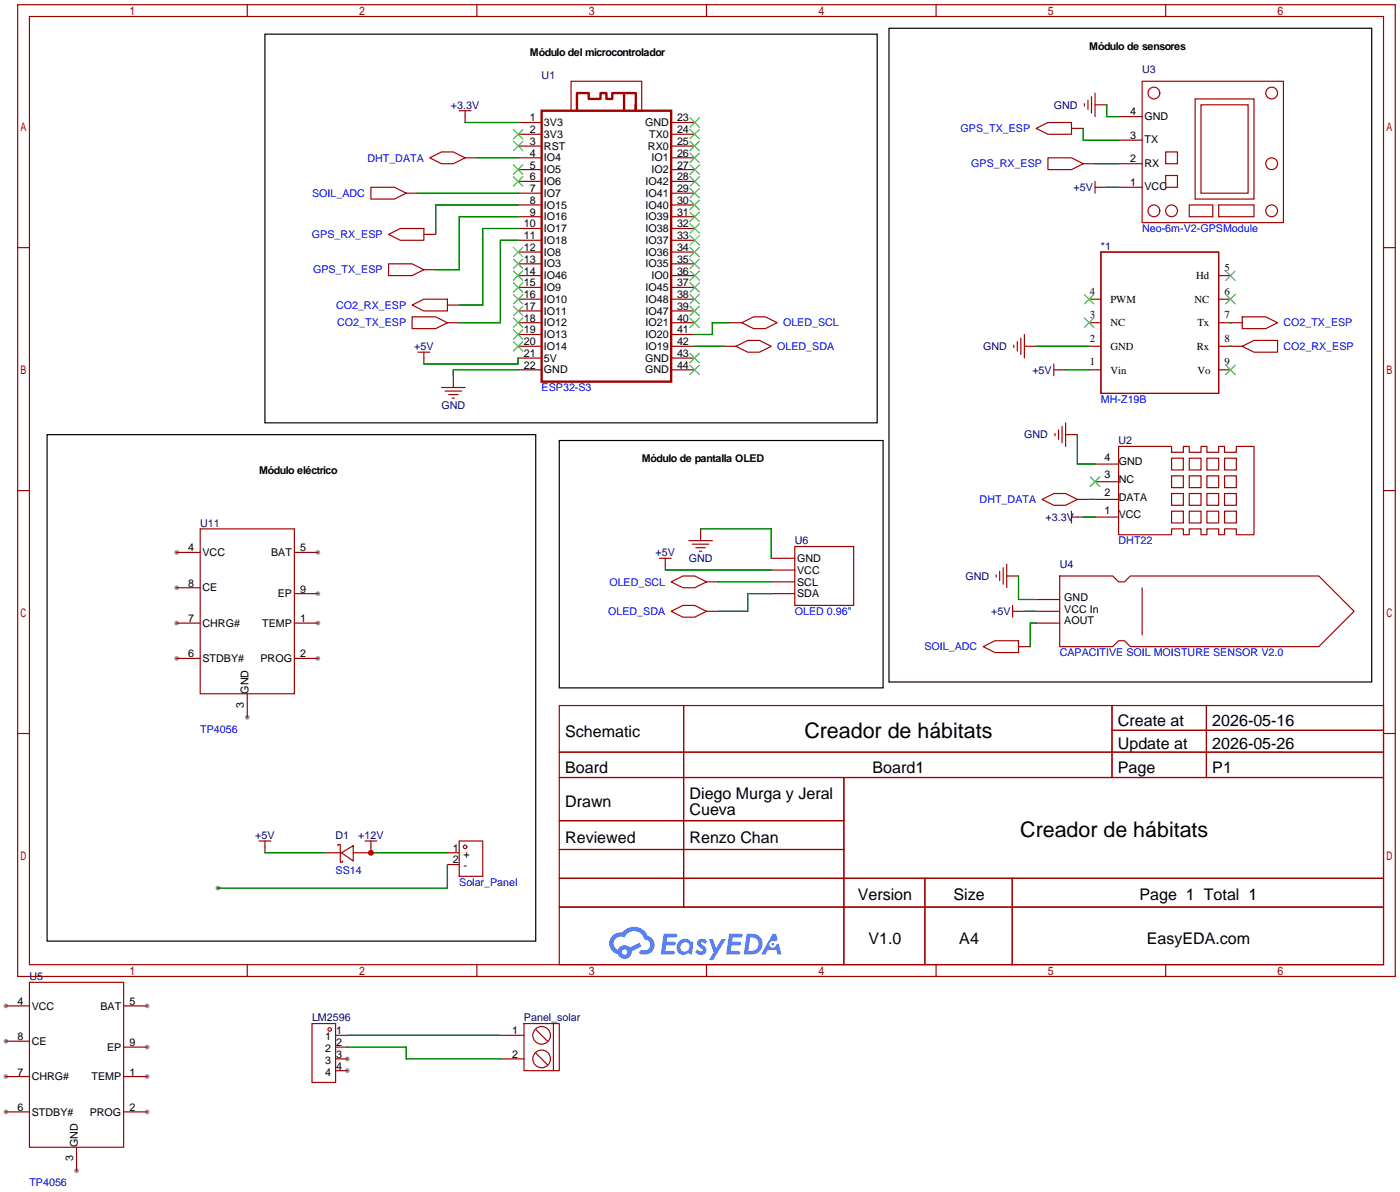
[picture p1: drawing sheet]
<svg xmlns="http://www.w3.org/2000/svg" width="302mm" height="257mm" viewBox="0 0 302 257" stroke-linecap="round" stroke-linejoin="round" font-family="sans-serif">
<g fill="#999">
<circle cx="74.9" cy="228.3" r=".51"/>
<circle cx="74.9" cy="230.9" r=".51"/>
<circle cx="31.7" cy="216.9" r=".51"/>
<circle cx="31.7" cy="232.2" r=".51"/>
<circle cx="31.7" cy="239.8" r=".51"/>
<circle cx="16.5" cy="252.5" r=".51"/>
<circle cx="1.3" cy="216.9" r=".51"/>
<circle cx="1.3" cy="224.5" r=".51"/>
<circle cx="1.3" cy="232.2" r=".51"/>
<circle cx="1.3" cy="239.8" r=".51"/>
<circle cx="31.7" cy="225.8" r=".51"/>
<circle cx="68.6" cy="119.1" r=".51"/>
<circle cx="68.6" cy="134.4" r=".51"/>
<circle cx="68.6" cy="142" r=".51"/>
<circle cx="53.3" cy="154.7" r=".51"/>
<circle cx="38.1" cy="119.1" r=".51"/>
<circle cx="38.1" cy="126.7" r=".51"/>
<circle cx="38.1" cy="134.4" r=".51"/>
<circle cx="38.1" cy="142" r=".51"/>
<circle cx="68.6" cy="128" r=".51"/>
<circle cx="47" cy="191.5" r=".51"/>
</g>
<g fill="none" stroke="#a10000" stroke-width=".25">
<path d="M3.8 1h297.2v209.6h-297.2zM6.3 3.6h292.1v204.4h-292.1zM53.3 1v2.6M102.9 1v2.6M152.4 1v2.6M201.9 1v2.6M251.5 1v2.6M3.8 53.4h2.5M298.4 53.4h2.6M3.8 105.8h2.5M298.4 105.8h2.6M3.8 158.2h2.5"/>
<path d="M120.6 152.1h177.8v55.9h-177.8zM147.5 152.1v43.5M239.9 152.1v15.6M239.9 157.5h58.5M260.3 152.1v15.6M298.4 158.2h2.6M120.6 162.2h177.8M120.6 167.7h177.8M120.6 177h61.4M182 167.7v40.3M120.6 189.4h177.8M120.6 183.2h61.4"/>
<path d="M120.6 195.6h177.8M199.5 189.4v18.6M218.4 189.4v18.6M53.3 208v2.6M102.9 208v2.6M152.4 208v2.6M201.9 208v2.6M251.5 208v2.6"/>
</g>
<g fill="#5487ff">
<path d="M150.7 202.7a1.3 1.3 0 0 1 1.8 .3l-.4 .6a.54 .54 0 0 0-.9-.2l.1 .2a1.28 1.28 0 0 1 .8 2 1.53 1.53 0 0 1-2.2-.3l.5-.6 .8 .5a.31 .31 0 0 0 .4-.3 .31 .31 0 0 0-.3-.4 1.12 1.12 0 0 1-.6-1.8z"/>
<path d="M153 202.5h.8l.7 2 1.1-2h1l-2.8 4.6h-.9l1-1.7z"/>
<path d="M143.2 201.4h1.6a1.31 1.31 0 0 1 1.3 .2 .4 .4 0 0 1-.4 .5l-1.7 .1-.2 .9h1.7a.4 .4 0 0 1 .3 .4 .4 .4 0 0 1-.4 .4h-1.7l-.2 1.2h1.4a.46 .46 0 0 1 .5 0 .46 .46 0 0 1 .1 .5l-.3 .2h-2.7z"/>
<path d="M157.3 201.4h2.2a.47 .47 0 0 1 .5 0 .47 .47 0 0 1 .2 .6l-.4 .1-1.7 .1-.2 .9h1.7a.4 .4 0 0 1 .3 .4 .4 .4 0 0 1-.4 .4h-1.7l-.2 1.2h1.4a.46 .46 0 0 1 .5 0 .46 .46 0 0 1 .1 .5l-.3 .2h-2.7z"/>
<path d="M166.7 201.4h.7l.4 1.3-.7 .4a.75 .75 0 0 0-1.1 .3 .75 .75 0 0 0 .5 1 .75 .75 0 0 0 .9-.7l.6-.2 .6 2.3h-.9l-.2-.9h-1.9l-.5 .9h-.9z"/>
<path d="M161.1 201.4l-.7 4.4h1.5a2.27 2.27 0 0 0 2.6-2.2 2.27 2.27 0 0 0-2.7-2.2zM161.8 202.1a1.5 1.5 0 0 1 1.8 1.6 1.5 1.5 0 0 1-1.9 1.4h-.3z"/>
<path d="M146.5 203a1.6 1.6 0 0 0-.3 2.3 1.6 1.6 0 0 0 2.3 .2l.8 .3 .3-2.4-.2-.3-.4-.1a1.58 1.58 0 0 0-2.5 0zM147.1 203.5a.98 .98 0 0 1 1.6 .4 .98 .98 0 0 1-1.1 1.3 .94 .94 0 0 1-.8-.7 .94 .94 0 0 1 .3-1z"/>
<path d="M132.1 201.8a2.37 2.37 0 0 0 1.2 4 1.54 1.54 0 0 0 1.7 1 1.54 1.54 0 0 0 1.3-1.6l2.1-1.1-.4-.8-2.1 1a1.57 1.57 0 0 0-2.6 .5 1.5 1.5 0 0 1-.7-2.1 1.5 1.5 0 0 1 2.1-.5 2.23 2.23 0 0 1 2.3-1.4 2.23 2.23 0 0 1 2 1.8 1.16 1.16 0 0 1 1.3 1.1 1.16 1.16 0 0 1-1.1 1.2h-.7a.47 .47 0 0 0-.6 .4 .47 .47 0 0 0 .4 .5 2.17 2.17 0 0 0 2.6-.9 2.17 2.17 0 0 0-.4-2.7l-.8-.4a3.2 3.2 0 0 0-5.4-.7l-1.2 .1zM134.2 205.3a.58 .58 0 0 1 1.1 0 .58 .58 0 0 1-1.1 0z"/>
<circle cx="166.7" cy="203.6" r=".28"/>
</g>
<path d="M116.8 23.9h28v58.4h-28zM134.6 20.1v3.8M137.2 22.6v1.3v-3.8h-5.1v1.2h-1.3v-1.2h-1.3v1.2h-2.5v-1.2h-2.5v3.8" fill="none" stroke="#a10000" stroke-width=".51"/>
<g fill="none" stroke="#a10000" stroke-width=".25">
<path d="M123.2 17.5h15.2v6.4h-15.2zM246.4 17.5h30.5v30.5h-30.5zM92.7 34l2.5-1.2h2.6l2.5 1.2-2.5 1.3h-2.6zM99.1 23.9h2.5M100.3 34h2.6M100.3 23.9v2.5M111.8 26.4h5M111.8 29h5M111.8 31.5h5M111.8 34h5M111.8 36.6h5M111.8 39.1h5"/>
<path d="M144.8 26.4h5.1M144.8 29h5.1M144.8 31.5h5.1M144.8 34h5.1M144.8 36.6h5.1M144.8 39.1h5.1M223.5 27.7l2.6-1.3h5v2.6h-5zM226.1 34h5l2.6 1.3-2.6 1.3h-5zM231.1 27.7h2.6M233.7 35.3h2.5M233.9 22.4v.5M234.7 21.6v2"/>
<path d="M235.5 20.8v3.6M236.2 22.6h2.6M236.2 20.1v5M236.2 39.1v2.6M241.3 35.3h5.1M241.3 30.2h5.1M241.3 25.1h5.1M251.5 37.8h2.5v2.6h-2.5zM251.5 32.8h2.5v2.5h-2.5zM257.8 21.3h12.7v21.6h-12.7zM259.1 22.6h10.1v19.1h-10.1zM80 40.4h5.1l2.5 1.3-2.5 1.2h-5.1z"/>
<path d="M83.8 56.9h5.1l2.5 1.3-2.5 1.2h-5.1zM83.8 50.5l2.6-1.2h5v2.5h-5zM87.6 41.7h2.6M91.4 58.2h2.6M91.4 50.5h2.6M111.8 41.7h5M111.8 44.2h5M111.8 46.7h5M111.8 49.3h5M111.8 51.8h5M111.8 54.4h5M111.8 56.9h5"/>
<path d="M111.8 59.4h5M144.8 41.7h5.1M144.8 44.2h5.1M144.8 46.7h5.1M144.8 49.3h5.1M144.8 51.8h5.1M144.8 54.4h5.1M144.8 56.9h5.1M144.8 59.4h5.1M236.2 40.4h2.6M237.5 54.4h25.4v30.4h-25.4zM241.3 40.4h5.1"/>
<path d="M256.5 44.2h5.1v2.5h-5.1zM262.9 44.2h7.6v2.5h-7.6zM262.9 59.4h2.5M88.9 68.3h5.1l2.5 1.3-2.5 1.3h-5.1zM88.9 65.8l2.5-1.3h5.1v2.6h-5.1zM90.2 75.9h2.5M91.4 75.9v2.6M96.5 69.6h2.6M96.5 65.8h2.6M111.8 62h5M111.8 64.5h5M111.8 67.1h5"/>
<path d="M111.8 69.6h5M111.8 72.1h5M111.8 74.7h5M111.8 77.2h5M111.8 79.8h5M144.8 62h5.1M144.8 64.5h5.1M144.8 67.1h5.1M144.8 69.6h5.1M144.8 72.1h5.1M144.8 74.7h5.1M144.8 77.2h5.1"/>
<path d="M144.8 79.8h5.1M156.2 74.7h2.5M157.5 69.6h2.5M158.7 74.7l2.6-1.3h2.5l2.6 1.3-2.6 1.2h-2.5zM160 69.6l2.6-1.3h2.5l2.5 1.3-2.5 1.3h-2.5zM218.7 74.4v.5M219.5 73.7v2M220.2 72.9v3.6M221 74.7h2.5M221 72.1v5.1M227.3 79.8h2.6M227.3 78.5v2.5"/>
<path d="M234.9 64.5h2.6M234.9 69.6h2.6M234.9 74.7h2.6M234.9 79.8h2.6M262.9 64.5h2.5M262.9 69.6h5.1M262.9 74.7h5.1M262.9 79.8h2.5M268 68.3h5l2.6 1.3-2.6 1.3h-5zM268 74.7l2.5-1.3h5.1v2.5h-5.1zM95.2 83.6h5.1M96 84.3h3.6"/>
<path d="M96.8 85.1h2M97.5 85.9h.5M97.8 81v2.6M227.6 93.5v.5M228.3 92.7v2M229.1 91.9v3.6M229.9 93.7h2.5M229.9 91.2v5.1M241.3 96.3h11.4v1.2h2.6v-1.2h1.2v1.2h2.6v-1.2h1.2v1.2h2.6v-1.2h1.3v1.2h2.5v-1.2h3.8v19h-3.8v-1.3h-2.5v1.3h-1.3v-1.3h-2.6v1.3h-1.2v-1.3h-2.6v1.3h-1.2v-1.3h-2.6v1.3h-11.4zM252.7 98.8h2.6v2.5h-2.6zM256.5 98.8h2.6v2.5h-2.6zM260.3 98.8h2.6v2.5h-2.6z"/>
<path d="M264.2 98.8h2.5v2.5h-2.5zM38.1 119.1h5.1M43.2 114h20.3v35.6h-20.3zM63.5 119.1h5.1M148.6 116.6h5.1M149.4 117.3h3.5M150.1 118.1h2M150.9 118.9h.5M151.1 114v2.6M171.4 117.9h12.7v12.7h-12.7zM224.8 107.7l2.5-1.3h2.6l2.5 1.3-2.5 1.3h-2.6zM231.1 111.5h2.6"/>
<path d="M231.1 110.2v2.6M232.4 107.7h2.5M236.2 111.5h5.1M236.2 107.7h5.1M236.2 103.9h5.1M236.2 100.1h5.1M252.7 110.2h2.6v2.6h-2.6zM252.7 106.4h2.6v2.6h-2.6zM252.7 102.6h2.6v2.6h-2.6zM256.5 110.2h2.6v2.6h-2.6zM256.5 106.4h2.6v2.6h-2.6zM256.5 102.6h2.6v2.6h-2.6z"/>
<path d="M260.3 110.2h2.6v2.6h-2.6zM260.3 106.4h2.6v2.6h-2.6zM260.3 102.6h2.6v2.6h-2.6zM264.2 110.2h2.5v2.6h-2.5zM264.2 106.4h2.5v2.6h-2.5zM264.2 102.6h2.5v2.6h-2.5zM38.1 134.4h5.1M38.1 126.7h5.1M63.5 134.4h5.1M63.5 128h5.1M142.2 120.4h2.6M143.5 120.4v2.5"/>
<path d="M144.8 125.5l2.5-1.3h2.6l2.5 1.3-2.5 1.2h-2.6zM144.8 131.8l2.5-1.2h2.6l2.5 1.2-2.5 1.3h-2.6zM152.4 131.8h2.5M152.4 125.5h2.5M166.4 120.4h5M166.4 128h5M166.4 125.5h5M166.4 122.9h5M212.1 139.4l2.5-1.2h5.1v2.5h-5.1zM214.9 124v.5M215.6 123.2v2M216.4 122.4v3.6"/>
<path d="M217.2 124.2h2.5M217.2 121.7v5M218.4 131.8h2.6M218.4 130.6v2.5M219.7 139.4h2.5M223.5 129.3h5.1M223.5 131.8h5.1M223.5 134.4h5.1M228.6 124.2h11.4l1.3 1.3h1.3l1.2-1.3h40.7l7.6 7.6-7.6 7.6h-40.7l-1.2-1.2h-1.3l-1.3 1.2h-11.4zM246.4 126.7v10.2M38.1 142h5.1M53.3 149.6v5.1"/>
<path d="M63.5 142h5.1M55.9 181.4h2.5M57.1 181.4v2.5M69.8 183.9h3.9M72.9 182.4v-.3h.5v3.8h.5v-.2M73.7 183.9l2.5-1.5v3.3zM78.7 181.4h2.6M80 181.4v2.5h-3.8M96.5 183.9h2.6M96.5 186.4h2.6M99.1 181.4h5v7.6h-5zM1.3 216.9h5"/>
<path d="M6.3 211.8h20.4v35.6h-20.4zM26.7 216.9h5M1.3 232.2h5M1.3 239.8h5M1.3 224.5h5M26.7 225.8h5M26.7 232.2h5M26.7 239.8h5M67.3 220.7h5.1v12.7h-5.1zM72.4 223.3h2.5M72.4 228.3h2.5M72.4 225.8h2.5"/>
<path d="M72.4 230.9h2.5M107.9 223.3h5.1M107.9 228.3h5.1M113 220.7h7.6v10.2h-7.6zM115.6 222l2.5 2.5M115.6 227.1l2.5 2.5M119.4 220.7v10.2M16.5 247.4v5.1"/>
<circle cx="248.9" cy="20.1" r="1.27"/>
<circle cx="274.3" cy="20.1" r="1.27"/>
<circle cx="274.3" cy="35.3" r="1.27"/>
<circle cx="248.9" cy="45.5" r="1.27"/>
<circle cx="252.7" cy="45.5" r="1.27"/>
<circle cx="274.3" cy="45.5" r="1.27"/>
<circle cx="100.3" cy="182.6" r=".38"/>
<circle cx="71.1" cy="222" r=".38"/>
<circle cx="116.8" cy="223.3" r="1.9"/>
<circle cx="116.8" cy="228.3" r="1.9"/>
</g>
<g fill="none" stroke="#3c3" stroke-width=".25">
<path d="M110.7 27.9l2.1 2.1M110.7 30.5l2.1 2M110.7 35.6l2.1 2M110.7 38.1l2.1 2M112.8 27.9l-2.1 2.1M112.8 30.5l-2.1 2M112.8 35.6l-2.1 2M112.8 38.1l-2.1 2M148.8 25.4l2.1 2M148.8 27.9l2.1 2.1M148.8 30.5l2.1 2M148.8 33l2.1 2.1"/>
<path d="M148.8 35.6l2.1 2M148.8 38.1l2.1 2M150.9 27.9l-2.1 2.1M150.9 30.5l-2.1 2M150.9 33l-2.1 2.1M150.9 35.6l-2.1 2M150.9 25.4l-2.1 2M150.9 38.1l-2.1 2M110.7 53.3l2.1 2.1M110.7 55.9l2.1 2M110.7 58.4l2.1 2.1M112.8 53.3l-2.1 2.1"/>
<path d="M112.8 55.9l-2.1 2M112.8 58.4l-2.1 2.1M148.8 40.6l2.1 2.1M148.8 43.2l2.1 2M148.8 45.7l2.1 2.1M148.8 48.3l2.1 2M148.8 50.8l2.1 2M148.8 53.3l2.1 2.1M148.8 55.9l2.1 2M148.8 58.4l2.1 2.1M150.9 40.6l-2.1 2.1M150.9 43.2l-2.1 2"/>
<path d="M150.9 45.7l-2.1 2.1M150.9 48.3l-2.1 2M150.9 50.8l-2.1 2M150.9 53.3l-2.1 2.1M150.9 55.9l-2.1 2M150.9 58.4l-2.1 2.1M264.4 58.4l2 2.1M266.4 58.4l-2 2.1M110.7 61l2.1 2M110.7 63.5l2.1 2M110.7 66l2.1 2.1M110.7 68.6l2.1 2"/>
<path d="M110.7 71.1l2.1 2.1M110.7 73.7l2.1 2M112.8 61l-2.1 2M112.8 63.5l-2.1 2M112.8 66l-2.1 2.1M112.8 68.6l-2.1 2M112.8 71.1l-2.1 2.1M112.8 73.7l-2.1 2M148.8 61l2.1 2M148.8 63.5l2.1 2M148.8 66l2.1 2.1M148.8 68.6l2.1 2"/>
<path d="M148.8 76.2l2.1 2M148.8 78.7l2.1 2.1M150.9 61l-2.1 2M150.9 63.5l-2.1 2M150.9 66l-2.1 2.1M150.9 68.6l-2.1 2M150.9 76.2l-2.1 2M150.9 78.7l-2.1 2.1M233.9 68.6l2.1 2M233.9 63.5l2.1 2M236 68.6l-2.1 2M236 63.5l-2.1 2"/>
<path d="M264.4 63.5l2 2M264.4 78.7l2 2.1M266.4 63.5l-2 2M266.4 78.7l-2 2.1M235.2 102.9l2 2M237.2 102.9l-2 2"/>
</g>
<g fill="none" stroke="#008700" stroke-width=".25">
<path d="M100.3 26.4h11.5M102.9 34h8.9M233.7 27.7v2.5h7.6M236.2 35.3h5.1M238.8 22.6v2.5h2.5M90.2 41.7h21.6M111.8 51.8h-3.9v17.8h-8.8M111.8 49.3h-7.7v16.5h-5M111.8 46.7h-12.7v11.5h-5.1M111.8 44.2h-17.8v6.3M238.8 40.4h2.5M111.8 79.8h-14v1.2"/>
<path d="M111.8 77.2v1.3h-20.4M149.9 74.7h6.3M157.5 69.6h-3.8v2.5h-3.8M223.5 74.7h11.4M229.9 79.8h5M265.4 69.6h.1M265.4 74.7h.1M232.4 93.7v6.4h3.8M151.1 114h15.3v6.4M233.7 111.5h2.5M234.9 107.7h1.3M143.5 122.9h22.9"/>
<path d="M154.9 125.5h11.5M166.4 128h-5.1v3.8h-6.4M219.7 124.2v5.1h3.8M221 131.8h2.5M223.5 134.4h-1.3v5M57.1 183.9h12.7M80 183.9h16.5M96.5 186.4v5.1h-49.5M74.9 223.3h33M74.9 225.8h12.7v2.5h20.3"/>
</g>
<path d="M57.1 7.4h132.1v83.8h-132.1zM191.8 6.1h104.1v141h-104.1zM10.2 93.7h105.4v109.2h-105.4zM120.6 95h69.9v53.3h-69.9z" fill="none" stroke="#000" stroke-width=".25"/>
<circle cx="80" cy="183.9" r=".63" fill="#c00"/>
<g font-size="4.6">
<text x="173.5" y="159.2">Creador de hábitats</text>
<text x="220.1" y="180.6">Creador de hábitats</text>
</g>
<g font-size="3.5">
<text x="121.9" y="158.8">Schematic</text>
<text x="241.1" y="156.5">Create at</text>
<text x="241.1" y="161.5">Update at</text>
<text x="261.5" y="156.5">2026-05-16</text>
<text x="261.5" y="161.5">2026-05-26</text>
<text x="121.9" y="166.6">Board</text>
<text x="188.2" y="166.6">Board1</text>
<text x="241.1" y="166.6">Page</text>
<text x="261.5" y="166.6">P1</text>
<text x="148.7" y="172.3">Diego Murga y Jeral</text>
<text x="121.9" y="174">Drawn</text>
<text x="148.7" y="175.7">Cueva</text>
<text x="121.9" y="181.8">Reviewed</text>
<text x="148.7" y="181.8">Renzo Chan</text>
<text x="185" y="194.2">Version</text>
<text x="205.7" y="194.2">Size</text>
<text x="245.8" y="194.2">Page 1 Total 1</text>
<text x="187.3" y="203.5">V1.0</text>
<text x="206.9" y="203.5">A4</text>
<text x="247.4" y="203.5">EasyEDA.com</text>
</g>
<g font-size="2.3">
<text x="114.3" y="12">Módulo del microcontrolador</text>
<text x="234.9" y="10.7">Módulo de sensores</text>
<text x="114.3" y="26.2">1</text>
<text x="114.3" y="28.7">2</text>
<text x="117.3" y="27.2">3V3</text>
<text x="117.3" y="29.7">3V3</text>
<text x="139.1" y="27.2">GND</text>
<text x="140" y="29.7">TX0</text>
<text x="146" y="26.2">23</text>
<text x="146" y="28.7">24</text>
<text x="243.8" y="29.9">3</text>
<text x="243.8" y="24.8">4</text>
<text x="246.9" y="25.8">GND</text>
<text x="114.3" y="31.3">3</text>
<text x="114.3" y="33.8">4</text>
<text x="117.3" y="32.3">RST</text>
<text x="117.3" y="34.8">IO4</text>
<text x="139.8" y="32.3">RX0</text>
<text x="140.6" y="34.8">IO1</text>
<text x="146" y="31.3">25</text>
<text x="146" y="33.8">26</text>
<text x="243.8" y="35">2</text>
<text x="246.9" y="36">RX</text>
<text x="246.9" y="30.9">TX</text>
<text x="114.3" y="36.3">5</text>
<text x="114.3" y="38.9">6</text>
<text x="114.3" y="41.4">7</text>
<text x="117.3" y="37.4">IO5</text>
<text x="117.3" y="39.9">IO6</text>
<text x="139.3" y="39.9">IO42</text>
<text x="140.6" y="37.4">IO2</text>
<text x="146" y="36.3">27</text>
<text x="146" y="38.9">28</text>
<text x="146" y="41.4">29</text>
<text x="243.8" y="40.1">1</text>
<text x="246.9" y="41.1">VCC</text>
<text x="114.3" y="44">8</text>
<text x="114.3" y="46.5">9</text>
<text x="117.3" y="42.4">IO7</text>
<text x="117.3" y="45">IO15</text>
<text x="117.3" y="47.5">IO16</text>
<text x="139.3" y="42.4">IO41</text>
<text x="139.3" y="45">IO40</text>
<text x="139.3" y="47.5">IO39</text>
<text x="146" y="44">30</text>
<text x="146" y="46.5">31</text>
<text x="113" y="49">10</text>
<text x="113" y="51.6">11</text>
<text x="117.3" y="50.1">IO17</text>
<text x="117.3" y="52.6">IO18</text>
<text x="139.3" y="50.1">IO38</text>
<text x="139.3" y="52.6">IO37</text>
<text x="146" y="49">32</text>
<text x="146" y="51.6">33</text>
<text x="113" y="54.1">12</text>
<text x="113" y="56.7">13</text>
<text x="113" y="59.2">14</text>
<text x="117.3" y="55.1">IO8</text>
<text x="117.3" y="57.7">IO3</text>
<text x="139.3" y="55.1">IO36</text>
<text x="139.3" y="57.7">IO35</text>
<text x="146" y="54.1">34</text>
<text x="146" y="56.7">35</text>
<text x="146" y="59.2">36</text>
<text x="264.2" y="58.5">5</text>
<text x="113" y="61.7">15</text>
<text x="113" y="64.3">16</text>
<text x="117.3" y="60.2">IO46</text>
<text x="117.3" y="62.8">IO9</text>
<text x="117.3" y="65.3">IO10</text>
<text x="139.3" y="62.8">IO45</text>
<text x="139.3" y="65.3">IO48</text>
<text x="140.6" y="60.2">IO0</text>
<text x="146" y="61.7">37</text>
<text x="146" y="64.3">38</text>
<text x="235.1" y="63.5">4</text>
<text x="239.5" y="65.3">PWM</text>
<text x="257.7" y="65.3">NC</text>
<text x="258" y="60.2">Hd</text>
<text x="264.2" y="63.5">6</text>
<text x="113" y="66.8">17</text>
<text x="113" y="69.4">18</text>
<text x="113" y="71.9">19</text>
<text x="117.3" y="67.8">IO11</text>
<text x="117.3" y="70.4">IO12</text>
<text x="139.3" y="67.8">IO47</text>
<text x="139.3" y="70.4">IO21</text>
<text x="146" y="66.8">39</text>
<text x="146" y="69.4">40</text>
<text x="146" y="71.9">41</text>
<text x="235.1" y="68.6">3</text>
<text x="239.5" y="70.4">NC</text>
<text x="258.3" y="70.4">Tx</text>
<text x="264.2" y="68.6">7</text>
<text x="113" y="74.4">20</text>
<text x="113" y="77">21</text>
<text x="117.3" y="72.9">IO13</text>
<text x="117.3" y="75.5">IO14</text>
<text x="139.3" y="72.9">IO20</text>
<text x="139.3" y="75.5">IO19</text>
<text x="146" y="74.4">42</text>
<text x="146" y="77">43</text>
<text x="235.1" y="73.7">2</text>
<text x="239.5" y="75.5">GND</text>
<text x="258.2" y="75.5">Rx</text>
<text x="264.2" y="73.7">8</text>
<text x="113" y="79.5">22</text>
<text x="117.3" y="78">5V</text>
<text x="117.3" y="80.5">GND</text>
<text x="139.1" y="78">GND</text>
<text x="139.1" y="80.5">GND</text>
<text x="146" y="79.5">44</text>
<text x="235.1" y="78.8">1</text>
<text x="239.5" y="80.6">Vin</text>
<text x="258.3" y="80.6">Vo</text>
<text x="264.2" y="78.8">9</text>
<text x="138.4" y="99.6">Módulo de pantalla OLED</text>
<text x="238.3" y="99.4">4</text>
<text x="241.3" y="100.4">GND</text>
<text x="55.9" y="102.2">Módulo eléctrico</text>
<text x="238.3" y="107">2</text>
<text x="238.3" y="103.2">3</text>
<text x="241.3" y="108">DATA</text>
<text x="241.3" y="104.2">NC</text>
<text x="238.3" y="110.8">1</text>
<text x="241.3" y="111.8">VCC</text>
<text x="40.6" y="118.9">4</text>
<text x="43.7" y="119.9">VCC</text>
<text x="58.5" y="119.9">BAT</text>
<text x="64.8" y="118.9">5</text>
<text x="172" y="123.7">VCC</text>
<text x="172" y="121.2">GND</text>
<text x="40.6" y="126.5">8</text>
<text x="43.7" y="127.5">CE</text>
<text x="59.9" y="128.8">EP</text>
<text x="64.8" y="127.8">9</text>
<text x="172" y="128.8">SDA</text>
<text x="172" y="126.3">SCL</text>
<text x="229.6" y="129.6">GND</text>
<text x="40.6" y="134.1">7</text>
<text x="43.7" y="135.2">CHRG#</text>
<text x="56.6" y="135.2">TEMP</text>
<text x="64.8" y="134.1">1</text>
<text x="229.6" y="132.1">VCC In</text>
<text x="229.6" y="134.7">AOUT</text>
<text x="40.6" y="141.8">6</text>
<text x="43.7" y="142.8">STDBY#</text>
<text x="56.2" y="142.8">PROG</text>
<text x="64.8" y="141.8">2</text>
<text x="53.6" y="149.6" transform="rotate(-90 53.6 149.6)">GND</text>
<text x="52.6" y="152.6" transform="rotate(-90 52.6 152.6)">3</text>
<text x="97.6" y="183.7">1</text>
<text x="100" y="184.9">+</text>
<text x="97.6" y="186.2">2</text>
<text x="100" y="187.5">-</text>
<text x="3.8" y="216.7">4</text>
<text x="6.9" y="217.7">VCC</text>
<text x="21.7" y="217.7">BAT</text>
<text x="27.9" y="216.7">5</text>
<text x="3.8" y="224.3">8</text>
<text x="6.9" y="225.3">CE</text>
<text x="23.1" y="226.6">EP</text>
<text x="27.9" y="225.6">9</text>
<text x="70.2" y="224.3">1</text>
<text x="70.2" y="226.8">2</text>
<text x="72.5" y="223">1</text>
<text x="72.5" y="225.6">2</text>
<text x="110.5" y="223">1</text>
<text x="3.8" y="231.9">7</text>
<text x="6.9" y="232.9">CHRG#</text>
<text x="19.7" y="232.9">TEMP</text>
<text x="27.9" y="231.9">1</text>
<text x="70.2" y="229.4">3</text>
<text x="70.2" y="231.9">4</text>
<text x="72.5" y="228.1">3</text>
<text x="72.5" y="230.7">4</text>
<text x="110.5" y="228.1">2</text>
<text x="3.8" y="239.5">6</text>
<text x="27.9" y="239.5">2</text>
<text x="6.9" y="240.6">STDBY#</text>
<text x="19.4" y="240.6">PROG</text>
<text x="15.8" y="250.4" transform="rotate(-90 15.8 250.4)">3</text>
<text x="16.8" y="247.4" transform="rotate(-90 16.8 247.4)">GND</text>
</g>
<g font-size="2.3" fill="#000080">
<text x="116.8" y="17.1">U1</text>
<text x="246.4" y="15.8">U3</text>
<text x="97.3" y="23.4">+3.3V</text>
<text x="227.3" y="23.4">GND</text>
<text x="231.6" y="41.2">+5V</text>
<text x="237.5" y="53.9">*1</text>
<text x="89.4" y="75.5">+5V</text>
<text x="212.1" y="75.5">GND</text>
<text x="222.7" y="80.6">+5V</text>
<text x="95.2" y="88.2">GND</text>
<text x="221" y="94.5">GND</text>
<text x="241.3" y="95.8">U2</text>
<text x="43.2" y="113.6">U11</text>
<text x="225.6" y="112.3">+3.3V</text>
<text x="141.4" y="119.9">+5V</text>
<text x="171.4" y="117.4">U6</text>
<text x="148.6" y="121.2">GND</text>
<text x="208.3" y="125">GND</text>
<text x="228.6" y="122.5">U4</text>
<text x="213.8" y="132.6">+5V</text>
<text x="55.1" y="180.9">+5V</text>
<text x="72.4" y="180.9">D1</text>
<text x="77.3" y="180.9">+12V</text>
<text x="6.3" y="211.4">U5</text>
<text x="67.3" y="220.3">LM2596</text>
<text x="113" y="220.3">Panel_solar</text>
</g>
<g font-size="2.3" fill="#00f">
<text x="207.2" y="28.5">GPS_TX_ESP</text>
<text x="79.3" y="34.8">DHT_DATA</text>
<text x="209.5" y="36.1">GPS_RX_ESP</text>
<text x="67.3" y="42.5">SOIL_ADC</text>
<text x="67.3" y="51.4">GPS_RX_ESP</text>
<text x="246.4" y="50.1">Neo-6m-V2-GPSModule</text>
<text x="67.5" y="59">GPS_TX_ESP</text>
<text x="72.5" y="66.6">CO2_RX_ESP</text>
<text x="72.7" y="70.4">CO2_TX_ESP</text>
<text x="168.9" y="70.4">OLED_SCL</text>
<text x="276.9" y="70.4">CO2_TX_ESP</text>
<text x="167.6" y="75.5">OLED_SDA</text>
<text x="276.9" y="75.5">CO2_RX_ESP</text>
<text x="116.8" y="84.4">ESP32-S3</text>
<text x="237.5" y="86.9">MH-Z19B</text>
<text x="211.3" y="108.5">DHT_DATA</text>
<text x="241.3" y="117.4">DHT22</text>
<text x="131.4" y="126.3">OLED_SCL</text>
<text x="131.2" y="132.6">OLED_SDA</text>
<text x="171.4" y="132.6">OLED 0.96&quot;</text>
<text x="199.4" y="140.3">SOIL_ADC</text>
<text x="228.6" y="141.5">CAPACITIVE SOIL MOISTURE SENSOR V2.0</text>
<text x="43.2" y="158">TP4056</text>
<text x="72.4" y="188.5">SS14</text>
<text x="99.1" y="191.1">Solar_Panel</text>
<text x="6.3" y="255.8">TP4056</text>
</g>
</svg>
